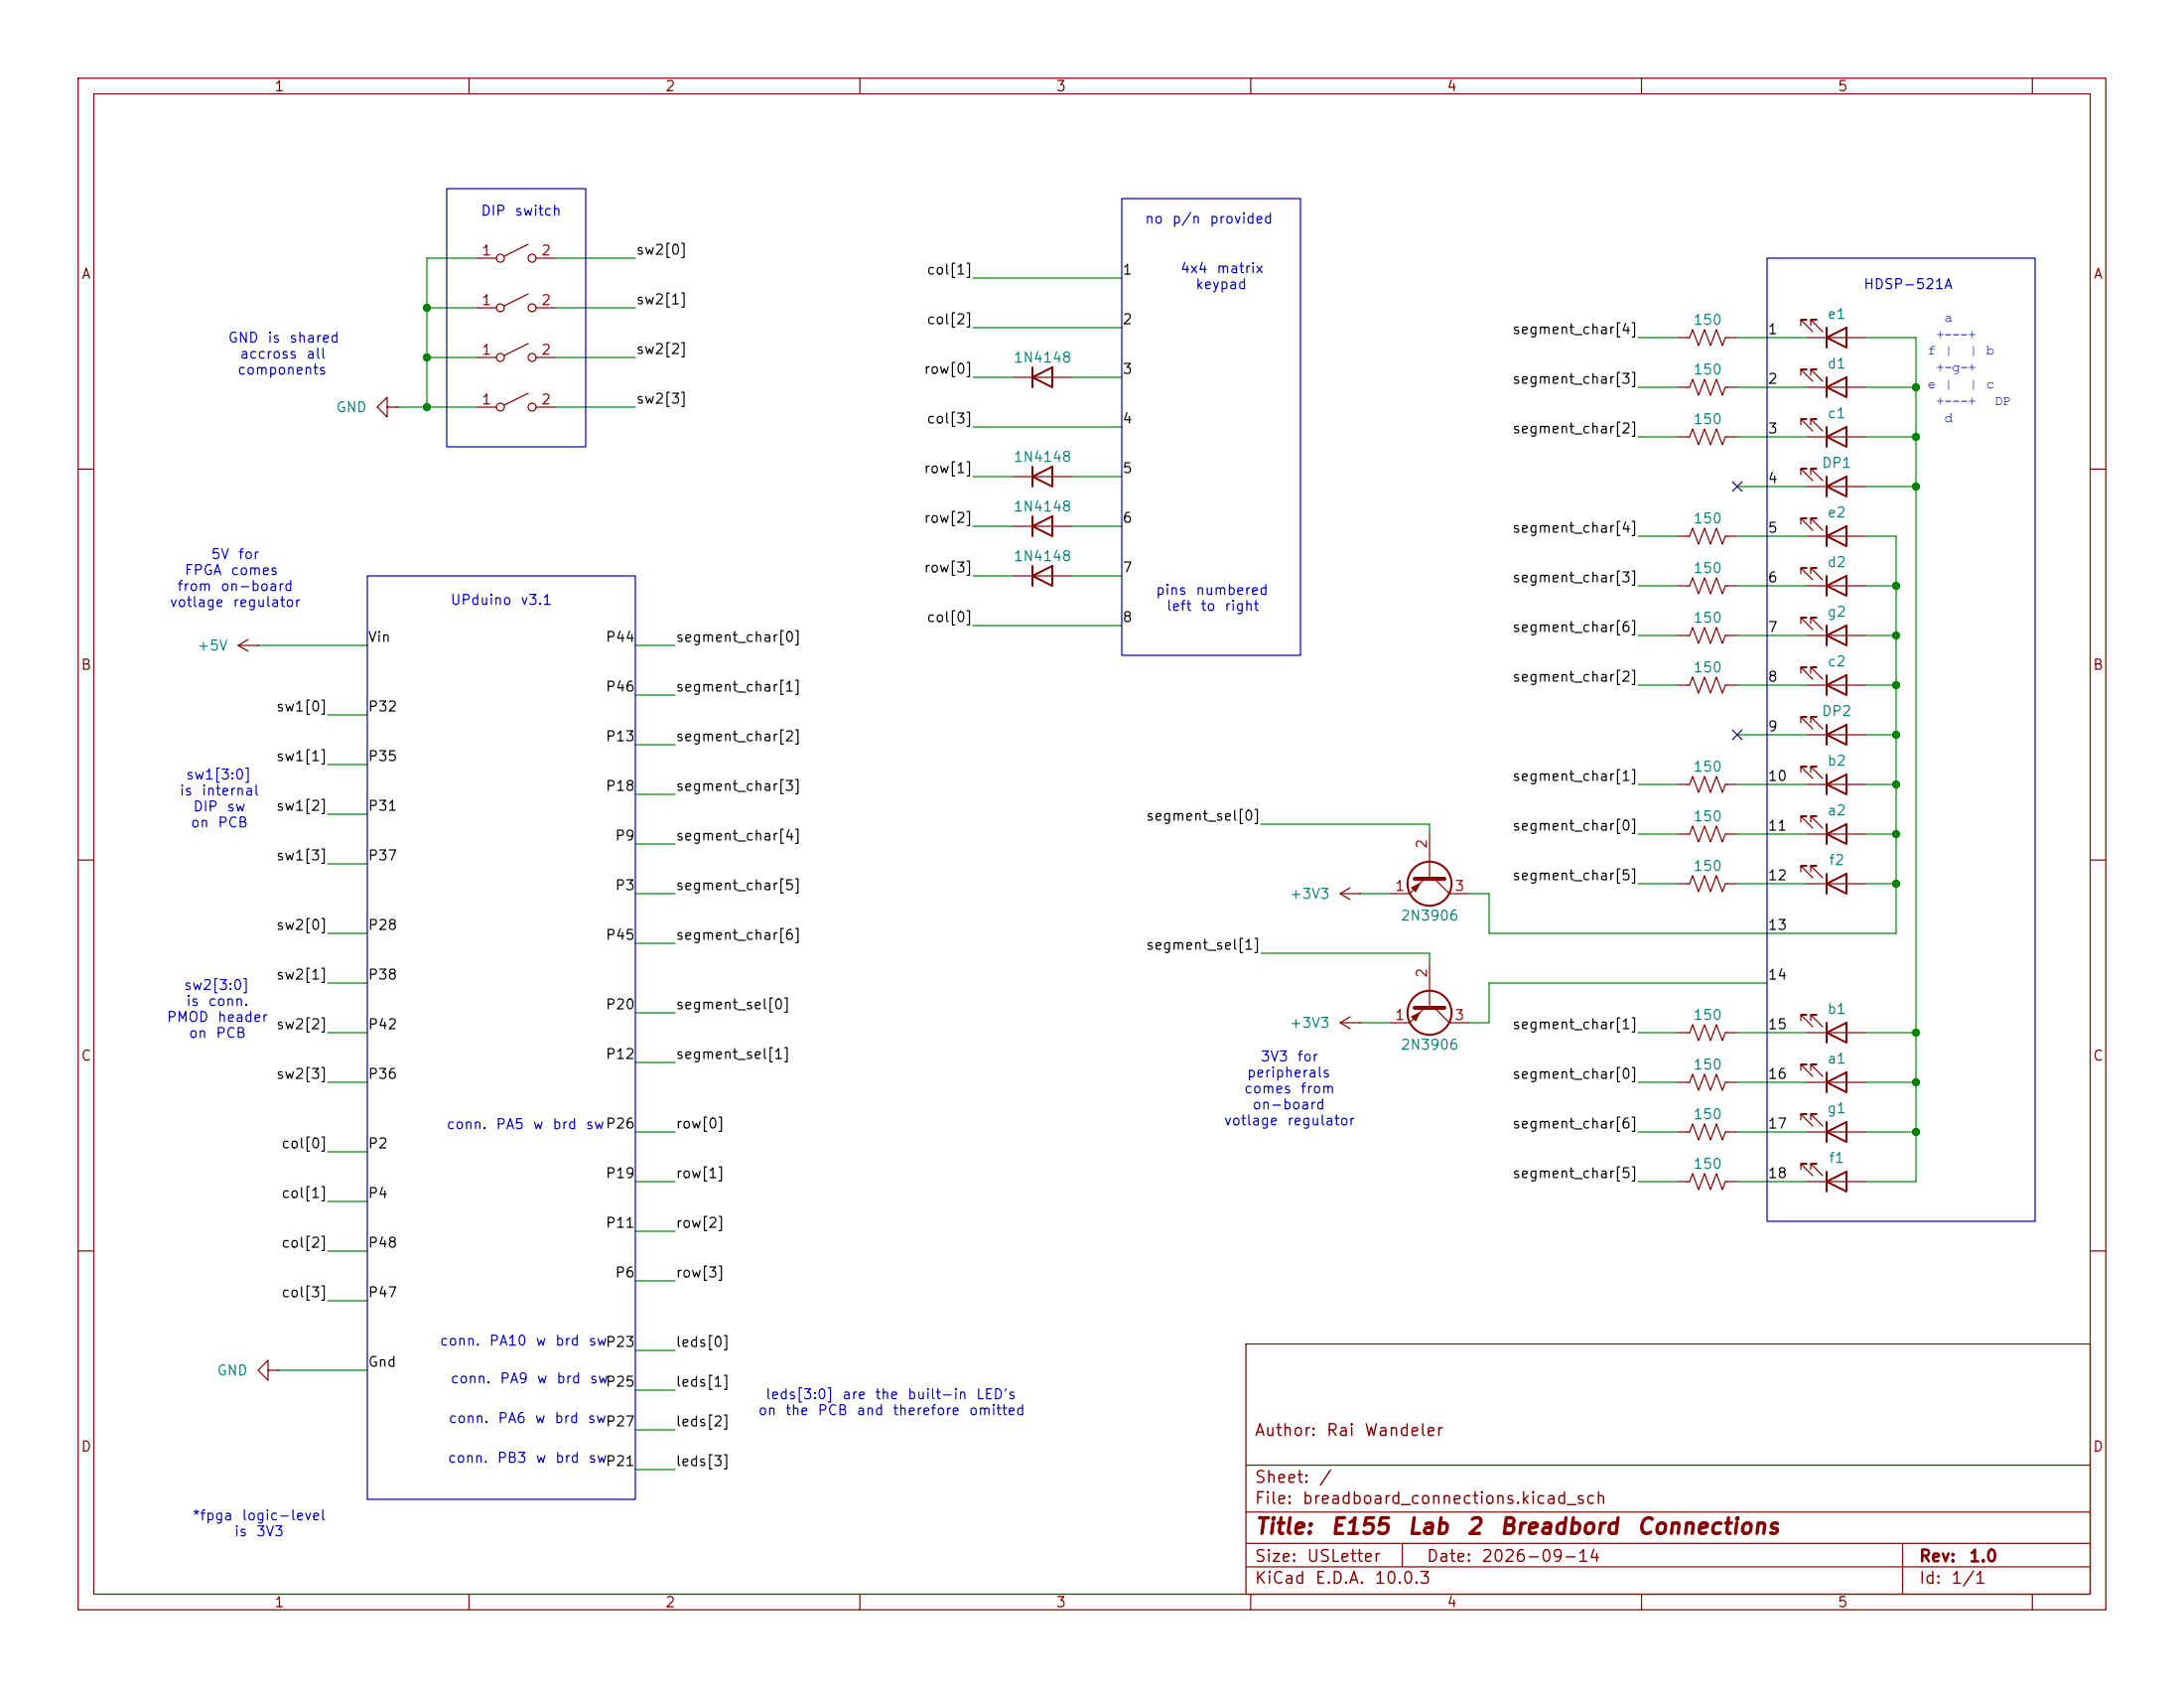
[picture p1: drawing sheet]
<svg xmlns="http://www.w3.org/2000/svg" width="279mm" height="216mm" viewBox="0 0 279 216" stroke-linecap="round" stroke-linejoin="round" font-family="sans-serif">
<g fill="none" stroke="#840000" stroke-width=".15">
<path d="M10 10h259.4v195.9h-259.4zM12 12h255.4v191.9h-255.4zM60 10v2M110 10v2M160 10v2M210 10v2M260 10v2M61 39.4h2.5M61 33h2.5M67.6 37.6l-3.1 1.5M67.6 31.2l-3.1 1.6M68.6 39.4h2.5"/>
<path d="M68.6 33h2.5M49.5 52.1v-1.3l-1.2 1.3 1.2 1.2v-1.2h1.3M50.8 52.1h.1M61 52.1h2.5M61 45.7h2.5M67.6 50.3l-3.1 1.5M67.6 43.9l-3.1 1.6M68.6 52.1h2.5M68.6 45.7h2.5M129.5 48.3h7.7M214.6 55.9h1.6l.3-1 .8 2 .8-2 .7 2 .8-2 .7 2 .4-1h1.5M214.6 43.2h1.6l.3-1 .8 2 .8-2 .7 2 .8-2 .7 2 .4-1h1.5"/>
<path d="M214.6 49.5h1.6l.3-1 .8 2 .8-2 .7 2 .8-2 .7 2 .4-1h1.5M230.4 41.7v-.8h.7h-.7l1.5 1.5M230.4 48v-.8h.7h-.7l1.5 1.6M230.4 54.4v-.8h.7h-.7l1.5 1.5M231.1 55.9h7.7M231.1 43.2h7.7M231.1 49.5h7.7M231.6 41.7v-.8h.8h-.8l1.6 1.5M231.6 48v-.8h.8h-.8l1.6 1.6M231.6 54.4v-.8h.8h-.8l1.6 1.5M10 60h2M129.5 73.7h7.7"/>
<path d="M129.5 67.3h7.7M129.5 61h7.7M214.6 74.9h1.6l.3-1 .8 2 .8-2 .7 2 .8-2 .7 2 .4-1h1.5M214.6 68.6h1.6l.3-1 .8 2 .8-2 .7 2 .8-2 .7 2 .4-1h1.5M230.4 60.7v-.8h.7h-.7l1.5 1.6M230.4 79.8v-.8h.7h-.7l1.5 1.5M230.4 73.4v-.8h.7h-.7l1.5 1.6M230.4 67.1v-.8h.7h-.7l1.5 1.5M231.1 62.2h7.7M231.1 74.9h7.7M231.1 68.6h7.7M231.6 60.7v-.8h.8h-.8l1.6 1.6"/>
<path d="M231.6 79.8v-.8h.8h-.8l1.6 1.5M231.6 73.4v-.8h.8h-.8l1.6 1.6M231.6 67.1v-.8h.8h-.8l1.6 1.5M267.4 60h2M30.5 82.6l1.2 .7M30.5 82.6h2.5M31.7 81.8l-1.2 .8M33 82.6h.1M214.6 87.6h1.6l.3-1 .8 2 .8-2 .7 2 .8-2 .7 2 .4-1h1.5M214.6 81.3h1.6l.3-1 .8 2 .8-2 .7 2 .8-2 .7 2 .4-1h1.5M230.4 86.1v-.8h.7h-.7l1.5 1.6M230.4 92.5v-.8h.7h-.7l1.5 1.5"/>
<path d="M230.4 98.8v-.8h.7h-.7l1.5 1.6M231.1 87.6h7.7M231.1 94h7.7M231.1 81.3h7.7M231.6 86.1v-.8h.8h-.8l1.6 1.6M231.6 92.5v-.8h.8h-.8l1.6 1.5M231.6 98.8v-.8h.8h-.8l1.6 1.6M10 110h2M171.4 114.3l1.3 .8M171.4 114.3h2.6M172.7 113.5l-1.3 .8M174 114.3h.1"/>
<path d="M182.2 112.4l-1.9 1.9h-2.5M182.9 106.7v5.7M183.5 112.4l1.9 1.9h2.6M214.6 100.3h1.6l.3-1 .8 2 .8-2 .7 2 .8-2 .7 2 .4-1h1.5M214.6 113h1.6l.3-1 .8 2 .8-2 .7 2 .8-2 .7 2 .4-1h1.5M214.6 106.7h1.6l.3-1 .8 2 .8-2 .7 2 .8-2 .7 2 .4-1h1.5M230.4 111.5v-.8h.7h-.7l1.5 1.6M230.4 105.2v-.8h.7h-.7l1.5 1.5M231.1 100.3h7.7M231.1 113h7.7M231.1 106.7h7.7M231.6 111.5v-.8h.8h-.8l1.6 1.6"/>
<path d="M231.6 105.2v-.8h.8h-.8l1.6 1.5M267.4 110h2M171.4 130.8l1.3 .8M171.4 130.8h2.6M172.7 130l-1.3 .8M174 130.8h.1M182.2 128.9l-1.9 1.9h-2.5M182.9 123.2v5.7M183.5 128.9l1.9 1.9h2.6M214.6 138.4h1.6l.3-1 .8 2 .8-2 .7 2 .8-2 .7 2 .4-1h1.5M214.6 132.1h1.6l.3-1 .8 2 .8-2 .7 2 .8-2 .7 2 .4-1h1.5M230.4 130.6v-.8h.7h-.7l1.5 1.5"/>
<path d="M230.4 136.9v-.8h.7h-.7l1.5 1.6M231.1 138.4h7.7M231.1 132.1h7.7M231.6 130.6v-.8h.8h-.8l1.6 1.5M231.6 136.9v-.8h.8h-.8l1.6 1.6M214.6 144.8h1.6l.3-1 .8 2 .8-2 .7 2 .8-2 .7 2 .4-1h1.5M214.6 151.1h1.6l.3-1 .8 2 .8-2 .7 2 .8-2 .7 2 .4-1h1.5M230.4 143.3v-.8h.7h-.7l1.5 1.5M230.4 149.6v-.8h.7h-.7l1.5 1.6M231.1 144.8h7.7M231.1 151.1h7.7M231.6 143.3v-.8h.8h-.8l1.6 1.5"/>
<path d="M231.6 149.6v-.8h.8h-.8l1.6 1.6M10 160h2M34.3 175.3v-1.3l-1.3 1.3 1.3 1.2v-1.2h1.3M35.6 175.3h.1M159.4 171.9h108v32h-108zM267.4 160h2M159.4 197.4h108M159.4 193.4h108M159.4 187.4h108M179.4 197.4v3M243.4 197.4v6.5M60 203.9v2"/>
<path d="M110 203.9v2M159.4 200.4h108M160 203.9v2M210 203.9v2M260 203.9v2"/>
<circle cx="64" cy="33" r=".51"/>
<circle cx="64" cy="39.4" r=".51"/>
<circle cx="68.1" cy="33" r=".51"/>
<circle cx="68.1" cy="39.4" r=".51"/>
<circle cx="64" cy="52.1" r=".51"/>
<circle cx="64" cy="45.7" r=".51"/>
<circle cx="68.1" cy="52.1" r=".51"/>
<circle cx="68.1" cy="45.7" r=".51"/>
</g>
<g fill="none" stroke="#840000" stroke-width=".25">
<path d="M132.1 48.3l2.5-1.3v2.5zM132.1 47v2.5M132.1 59.7v2.5M233.7 43.2l2.5-1.3v2.6zM233.7 49.5l2.5-1.2v2.5zM233.7 55.9l2.5-1.3v2.6zM233.7 41.9v2.6M233.7 48.3v2.5M233.7 54.6v2.6M132.1 73.7l2.5-1.3v2.5zM132.1 67.3l2.5-1.3v2.6zM132.1 61l2.5-1.3v2.5z"/>
<path d="M132.1 66v2.6M132.1 72.4v2.5M233.7 62.2l2.5-1.2v2.5zM233.7 74.9l2.5-1.2v2.5zM233.7 68.6l2.5-1.3v2.6zM233.7 61v2.5M233.7 67.3v2.6M233.7 73.7v2.5M233.7 87.6l2.5-1.2v2.5zM233.7 94l2.5-1.3v2.6zM233.7 81.3l2.5-1.3v2.6zM233.7 80v2.6"/>
<path d="M233.7 86.4v2.5M233.7 92.7v2.6M233.7 99.1v2.5M233.7 113l2.5-1.2v2.5zM233.7 106.7l2.5-1.3v2.6zM233.7 100.3l2.5-1.2v2.5zM233.7 105.4v2.6M233.7 111.8v2.5M233.7 132.1l2.5-1.3v2.6zM233.7 138.4l2.5-1.2v2.5zM233.7 130.8v2.6M233.7 137.2v2.5"/>
<path d="M233.7 144.8l2.5-1.3v2.6zM233.7 151.1l2.5-1.2v2.5zM233.7 143.5v2.6M233.7 149.9v2.5"/>
<circle cx="182.9" cy="113" r="2.82"/>
<circle cx="182.9" cy="129.5" r="2.82"/>
</g>
<path d="M181 112.4h3.8M181 128.9h3.8" fill="none" stroke="#840000" stroke-width=".51"/>
<g fill="#840000" stroke="#840000" stroke-width=".15">
<path d="M180.6 113.5l1-.5-.5 1z"/>
<path d="M180.6 130l1-.5-.5 1.1z"/>
</g>
<g fill="none" stroke="#008400" stroke-width=".15">
<path d="M54.6 39.4h6.4M61 33h-6.4v19.1M71.1 39.4h10.2M71.1 33h10.2M124.5 35.6h19M50.8 52.1h10.2M54.6 45.7h6.4M71.1 52.1h10.2M71.1 45.7h10.2M124.5 54.6h19M124.5 48.3h5M124.5 41.9h19"/>
<path d="M137.2 48.3h6.3M209.5 43.2h5.1M209.5 49.5h5.1M209.5 55.9h5.1M222.2 43.2h8.9M222.2 49.5h8.9M222.2 55.9h8.9M238.8 43.2h6.3v107.9h-6.3M238.8 49.5h6.3M238.8 55.9h6.3M124.5 61h5M124.5 73.7h5"/>
<path d="M124.5 67.3h5M137.2 61h6.3M137.2 73.7h6.3M137.2 67.3h6.3M209.5 74.9h5.1M209.5 68.6h5.1M222.2 74.9h8.9M222.2 68.6h8.9M222.2 62.2h8.9M238.8 68.6h3.8v50.8h-52.1v-5.1h-2.5M238.8 74.9h3.8M238.8 62.2h6.3"/>
<path d="M33 82.6h14M41.9 91.4h5.1M41.9 97.8h5.1M81.3 82.6h5.1M81.3 95.3h5.1M81.3 88.9h5.1M124.5 80h19M209.5 87.6h5.1M209.5 81.3h5.1M222.2 87.6h8.9M222.2 81.3h8.9M222.2 94h8.9"/>
<path d="M238.8 87.6h3.8M238.8 81.3h3.8M238.8 94h3.8M41.9 119.4h5.1M41.9 104.1h5.1M41.9 110.5h5.1M81.3 114.3h5.1M81.3 108h5.1M81.3 101.6h5.1M161.3 105.4h21.6v1.3M174 114.3h3.8M209.5 113h5.1"/>
<path d="M209.5 106.7h5.1M209.5 100.3h5.1M222.2 113h8.9M222.2 106.7h8.9M222.2 100.3h8.9M238.8 113h3.8M238.8 106.7h3.8M238.8 100.3h3.8M41.9 125.7h5.1M41.9 132.1h5.1M41.9 138.4h5.1M81.3 135.9h5.1"/>
<path d="M81.3 120.7h5.1M81.3 129.5h5.1M161.3 121.9h21.6v1.3M174 130.8h3.8M209.5 132.1h5.1M209.5 138.4h5.1M222.2 132.1h8.9M222.2 138.4h8.9M226.1 125.7h-35.6v5.1h-2.5M238.8 132.1h6.3M238.8 138.4h6.3M41.9 153.7h5.1"/>
<path d="M41.9 147.3h5.1M81.3 151.1h5.1M81.3 144.8h5.1M81.3 157.5h5.1M209.5 151.1h5.1M209.5 144.8h5.1M222.2 151.1h8.9M222.2 144.8h8.9M238.8 144.8h6.3M35.6 175.3h11.4M41.9 166.4h5.1M41.9 160h5.1"/>
<path d="M81.3 172.7h5.1M81.3 177.8h5.1M81.3 163.8h5.1M81.3 188h5.1M81.3 182.9h5.1"/>
</g>
<path d="M221.6 61.6l1.3 1.2M222.9 61.6l-1.3 1.2M221.6 93.4l1.3 1.2M222.9 93.4l-1.3 1.2" fill="none" stroke="#000084" stroke-width=".15"/>
<path d="M57.1 24.1h17.8v33.1h-17.8zM143.5 25.4h22.9v58.4h-22.9zM226.1 33h34.2v123.2h-34.2zM47 73.7h34.3v118.1h-34.3z" fill="none" stroke="#0000c2" stroke-width=".15"/>
<g fill="#008400" stroke="#008400" stroke-width=".13">
<circle cx="242.6" cy="87.6" r=".46"/>
<circle cx="242.6" cy="81.3" r=".46"/>
<circle cx="242.6" cy="74.9" r=".46"/>
<circle cx="242.6" cy="94" r=".46"/>
<circle cx="242.6" cy="106.7" r=".46"/>
<circle cx="242.6" cy="113" r=".46"/>
<circle cx="242.6" cy="100.3" r=".46"/>
<circle cx="245.1" cy="62.2" r=".46"/>
<circle cx="245.1" cy="55.9" r=".46"/>
<circle cx="245.1" cy="49.5" r=".46"/>
<circle cx="245.1" cy="144.8" r=".46"/>
<circle cx="245.1" cy="138.4" r=".46"/>
<circle cx="245.1" cy="132.1" r=".46"/>
<circle cx="54.6" cy="39.4" r=".46"/>
<circle cx="54.6" cy="52.1" r=".46"/>
<circle cx="54.6" cy="45.7" r=".46"/>
</g>
<g font-size="2" fill="#840000">
<text x="160.4" y="196.7">Title:</text>
<text x="170.1" y="196.7">E155</text>
<text x="179.9" y="196.7">Lab</text>
<text x="187.5" y="196.7">2</text>
<text x="191.7" y="196.7">Breadbord</text>
<text x="209.3" y="196.7">Connections</text>
</g>
<g font-size="1.8" fill="#0000c2">
<text x="248.8" y="41.1">a</text>
<text x="246.6" y="45.4">f |</text>
<text x="247.7" y="43.3">+---+</text>
<text x="247.7" y="47.5">+-g-+</text>
<text x="252" y="45.4">| b</text>
<text x="246.6" y="49.7">e |</text>
<text x="247.7" y="51.8">+---+</text>
<text x="248.8" y="53.9">d</text>
<text x="252" y="49.7">| c</text>
<text x="255.2" y="51.8">DP</text>
</g>
<g font-size="1.5" fill="#840000">
<text x="160.4" y="184">Author:</text>
<text x="169.6" y="184">Rai</text>
<text x="174.4" y="184">Wandeler</text>
<text x="160.4" y="190">Sheet:</text>
<text x="168.6" y="190">/</text>
<text x="160.4" y="192.7">File:</text>
<text x="166.5" y="192.7">breadboard_connections.kicad_sch</text>
<text x="160.4" y="202.9">KiCad</text>
<text x="160.4" y="200.1">Size:</text>
<text x="167.1" y="200.1">USLetter</text>
<text x="168.1" y="202.9">E.D.A.</text>
<text x="175.7" y="202.9">10.0.3</text>
<text x="182.4" y="200.1">Date:</text>
<text x="189.4" y="200.1">2026-09-14</text>
<text x="245.4" y="200.1">Rev:</text>
<text x="245.4" y="202.9">Id:</text>
<text x="249.5" y="202.9">1/1</text>
<text x="251.8" y="200.1">1.0</text>
</g>
<g font-size="1.3" fill="#840000">
<text x="35" y="12">1</text>
<text x="85" y="12">2</text>
<text x="135" y="12">3</text>
<text x="185" y="12">4</text>
<text x="235" y="12">5</text>
<text x="10.3" y="36">A</text>
<text x="61.5" y="33">1</text>
<text x="69.1" y="33">2</text>
<text x="267.7" y="36">A</text>
<text x="61.5" y="39.3">1</text>
<text x="69.1" y="39.3">2</text>
<text x="61.5" y="45.7">1</text>
<text x="69.1" y="45.7">2</text>
<text x="61.5" y="52">1</text>
<text x="69.1" y="52">2</text>
<text x="10.3" y="86">B</text>
<text x="267.7" y="86">B</text>
<text x="182.9" y="108.7" transform="rotate(-90 182.9 108.7)">2</text>
<text x="178.4" y="114.3">1</text>
<text x="186" y="114.3">3</text>
<text x="182.9" y="125.2" transform="rotate(-90 182.9 125.2)">2</text>
<text x="178.4" y="130.8">1</text>
<text x="186" y="130.8">3</text>
<text x="10.3" y="136">C</text>
<text x="267.7" y="136">C</text>
<text x="10.3" y="186">D</text>
<text x="267.7" y="186">D</text>
<text x="35" y="205.9">1</text>
<text x="85" y="205.9">2</text>
<text x="135" y="205.9">3</text>
<text x="185" y="205.9">4</text>
<text x="235" y="205.9">5</text>
</g>
<g font-size="1.3" fill="#0000c2">
<text x="61.4" y="27.9">DIP</text>
<text x="65.7" y="27.9">switch</text>
<text x="146.4" y="28.9">no</text>
<text x="149.8" y="28.9">p/n</text>
<text x="154.6" y="28.9">provided</text>
<text x="150.9" y="35.3">4x4</text>
<text x="155.5" y="35.3">matrix</text>
<text x="152.8" y="37.3">keypad</text>
<text x="238.3" y="37.3">HDSP-521A</text>
<text x="29.1" y="44.1">GND</text>
<text x="30.6" y="46.2">accross</text>
<text x="34.1" y="44.1">is</text>
<text x="36.9" y="44.1">shared</text>
<text x="39.1" y="46.2">all</text>
<text x="30.3" y="48.2">components</text>
<text x="26.9" y="71.8">5V</text>
<text x="30.4" y="71.8">for</text>
<text x="21.6" y="78">votlage</text>
<text x="22.6" y="75.9">from</text>
<text x="23.5" y="73.9">FPGA</text>
<text x="28.1" y="75.9">on-board</text>
<text x="29.4" y="73.9">comes</text>
<text x="29.7" y="78">regulator</text>
<text x="57.5" y="77.7">UPduino</text>
<text x="66.5" y="77.7">v3.1</text>
<text x="147.8" y="76.4">pins</text>
<text x="152.9" y="76.4">numbered</text>
<text x="149.1" y="78.5">left</text>
<text x="153.5" y="78.5">to</text>
<text x="156.5" y="78.5">right</text>
<text x="23.7" y="100">sw1[3:0]</text>
<text x="22.9" y="102.1">is</text>
<text x="24.3" y="106.2">on</text>
<text x="24.6" y="104.1">DIP</text>
<text x="25.7" y="102.1">internal</text>
<text x="27.8" y="106.2">PCB</text>
<text x="28.9" y="104.1">sw</text>
<text x="21.2" y="131">PMOD</text>
<text x="23.4" y="126.9">sw2[3:0]</text>
<text x="23.7" y="129">is</text>
<text x="26.5" y="129">conn.</text>
<text x="27.7" y="131">header</text>
<text x="24" y="133.1">on</text>
<text x="27.5" y="133.1">PCB</text>
<text x="161.2" y="136.1">3V3</text>
<text x="165.9" y="136.1">for</text>
<text x="159.1" y="140.2">comes</text>
<text x="159.4" y="138.1">peripherals</text>
<text x="160.1" y="142.2">on-board</text>
<text x="166.3" y="140.2">from</text>
<text x="57" y="144.7">conn.</text>
<text x="63.3" y="144.7">PA5</text>
<text x="68.1" y="144.7">w</text>
<text x="70.6" y="144.7">brd</text>
<text x="74.8" y="144.7">swP26</text>
<text x="156.5" y="144.3">votlage</text>
<text x="164.6" y="144.3">regulator</text>
<text x="56.2" y="172.4">conn.</text>
<text x="62.5" y="172.4">PA10</text>
<text x="68.4" y="172.4">w</text>
<text x="70.9" y="172.4">brd</text>
<text x="75.2" y="172.4">swP23</text>
<text x="57.5" y="177.3">conn.</text>
<text x="63.8" y="177.3">PA9</text>
<text x="68.6" y="177.3">w</text>
<text x="71.1" y="177.3">brd</text>
<text x="75.3" y="177.3">sw</text>
<text x="97.8" y="179.3">leds[3:0]</text>
<text x="107.7" y="179.3">are</text>
<text x="111.8" y="179.3">the</text>
<text x="116" y="179.3">built-in</text>
<text x="124.8" y="179.3">LED's</text>
<text x="57.3" y="182.3">conn.</text>
<text x="63.6" y="182.3">PA6</text>
<text x="68.3" y="182.3">w</text>
<text x="70.8" y="182.3">brd</text>
<text x="75.1" y="182.3">sw</text>
<text x="96.9" y="181.3">on</text>
<text x="100.4" y="181.3">the</text>
<text x="104.5" y="181.3">PCB</text>
<text x="109.5" y="181.3">and</text>
<text x="114.1" y="181.3">therefore</text>
<text x="123.9" y="181.3">omitted</text>
<text x="57.2" y="187.4">conn.</text>
<text x="63.5" y="187.4">PB3</text>
<text x="68.4" y="187.4">w</text>
<text x="70.9" y="187.4">brd</text>
<text x="75.2" y="187.4">sw</text>
<text x="24.5" y="194.8">*fpga</text>
<text x="29.9" y="196.8">is</text>
<text x="30.8" y="194.8">logic-level</text>
<text x="32.7" y="196.8">3V3</text>
</g>
<g font-size="1.3">
<text x="81.3" y="32.9">sw2[0]</text>
<text x="118.5" y="35.4">col[1]</text>
<text x="143.5" y="35.4">1</text>
<text x="81.3" y="39.2">sw2[1]</text>
<text x="118.5" y="41.8">col[2]</text>
<text x="143.5" y="41.8">2</text>
<text x="81.3" y="45.6">sw2[2]</text>
<text x="193.4" y="43.1">segment_char[4]</text>
<text x="226.1" y="43.1">1</text>
<text x="81.3" y="51.9">sw2[3]</text>
<text x="118.1" y="48.1">row[0]</text>
<text x="143.5" y="48.1">3</text>
<text x="193.4" y="49.4">segment_char[3]</text>
<text x="226.1" y="49.4">2</text>
<text x="118.5" y="54.5">col[3]</text>
<text x="143.5" y="54.5">4</text>
<text x="193.4" y="55.8">segment_char[2]</text>
<text x="226.1" y="55.8">3</text>
<text x="118.1" y="60.8">row[1]</text>
<text x="143.5" y="60.8">5</text>
<text x="226.1" y="62.1">4</text>
<text x="118.1" y="67.2">row[2]</text>
<text x="143.5" y="67.2">6</text>
<text x="193.4" y="68.5">segment_char[4]</text>
<text x="226.1" y="68.5">5</text>
<text x="118.1" y="73.5">row[3]</text>
<text x="143.5" y="73.5">7</text>
<text x="193.4" y="74.8">segment_char[3]</text>
<text x="226.1" y="74.8">6</text>
<text x="47" y="82.4">Vin</text>
<text x="77.4" y="82.4">P44</text>
<text x="86.4" y="82.4">segment_char[0]</text>
<text x="118.5" y="79.9">col[0]</text>
<text x="143.5" y="79.9">8</text>
<text x="193.4" y="81.2">segment_char[6]</text>
<text x="226.1" y="81.2">7</text>
<text x="77.4" y="88.8">P46</text>
<text x="86.4" y="88.8">segment_char[1]</text>
<text x="193.4" y="87.5">segment_char[2]</text>
<text x="226.1" y="87.5">8</text>
<text x="35.2" y="91.3">sw1[0]</text>
<text x="47" y="91.3">P32</text>
<text x="77.4" y="95.1">P13</text>
<text x="86.4" y="95.1">segment_char[2]</text>
<text x="226.1" y="93.9">9</text>
<text x="35.2" y="97.7">sw1[1]</text>
<text x="47" y="97.7">P35</text>
<text x="77.4" y="101.5">P18</text>
<text x="86.4" y="101.5">segment_char[3]</text>
<text x="193.4" y="100.2">segment_char[1]</text>
<text x="226.1" y="100.2">10</text>
<text x="35.2" y="104">sw1[2]</text>
<text x="47" y="104">P31</text>
<text x="78.6" y="107.8">P9</text>
<text x="86.4" y="107.8">segment_char[4]</text>
<text x="146.5" y="105.3">segment_sel[0]</text>
<text x="193.4" y="106.6">segment_char[0]</text>
<text x="226.1" y="106.6">11</text>
<text x="35.2" y="110.4">sw1[3]</text>
<text x="47" y="110.4">P37</text>
<text x="193.4" y="112.9">segment_char[5]</text>
<text x="226.1" y="112.9">12</text>
<text x="35.2" y="119.3">sw2[0]</text>
<text x="47" y="119.3">P28</text>
<text x="78.6" y="114.2">P3</text>
<text x="86.4" y="114.2">segment_char[5]</text>
<text x="226.1" y="119.3">13</text>
<text x="35.2" y="125.6">sw2[1]</text>
<text x="47" y="125.6">P38</text>
<text x="77.4" y="120.5">P45</text>
<text x="86.4" y="120.5">segment_char[6]</text>
<text x="146.5" y="121.8">segment_sel[1]</text>
<text x="226.1" y="125.6">14</text>
<text x="35.2" y="132">sw2[2]</text>
<text x="47" y="132">P42</text>
<text x="77.4" y="129.4">P20</text>
<text x="86.4" y="129.4">segment_sel[0]</text>
<text x="193.4" y="132">segment_char[1]</text>
<text x="226.1" y="132">15</text>
<text x="77.4" y="135.8">P12</text>
<text x="86.4" y="135.8">segment_sel[1]</text>
<text x="35.2" y="138.3">sw2[3]</text>
<text x="47" y="138.3">P36</text>
<text x="193.4" y="138.3">segment_char[0]</text>
<text x="226.1" y="138.3">16</text>
<text x="35.9" y="147.2">col[0]</text>
<text x="47" y="147.2">P2</text>
<text x="86.4" y="144.7">row[0]</text>
<text x="193.4" y="144.7">segment_char[6]</text>
<text x="226.1" y="144.7">17</text>
<text x="35.9" y="153.5">col[1]</text>
<text x="47" y="153.5">P4</text>
<text x="77.4" y="151">P19</text>
<text x="86.4" y="151">row[1]</text>
<text x="193.4" y="151">segment_char[5]</text>
<text x="226.1" y="151">18</text>
<text x="35.9" y="159.9">col[2]</text>
<text x="47" y="159.9">P48</text>
<text x="77.4" y="157.4">P11</text>
<text x="86.4" y="157.4">row[2]</text>
<text x="35.9" y="166.2">col[3]</text>
<text x="47" y="166.2">P47</text>
<text x="78.6" y="163.7">P6</text>
<text x="86.4" y="163.7">row[3]</text>
<text x="86.4" y="172.6">leds[0]</text>
<text x="47" y="175.1">Gnd</text>
<text x="77.4" y="177.7">P25</text>
<text x="86.4" y="177.7">leds[1]</text>
<text x="77.4" y="182.8">P27</text>
<text x="86.4" y="182.8">leds[2]</text>
<text x="77.4" y="187.8">P21</text>
<text x="86.4" y="187.8">leds[3]</text>
</g>
<g font-size="1.3" fill="#008484">
<text x="216.5" y="41.9">150</text>
<text x="233.7" y="41.1">e1</text>
<text x="129.6" y="46.7">1N4148</text>
<text x="233.7" y="47.5">d1</text>
<text x="42.9" y="53">GND</text>
<text x="216.5" y="48.2">150</text>
<text x="233.7" y="53.8">c1</text>
<text x="129.6" y="59.4">1N4148</text>
<text x="216.5" y="54.6">150</text>
<text x="129.6" y="65.7">1N4148</text>
<text x="233" y="60.2">DP1</text>
<text x="216.5" y="67.3">150</text>
<text x="233.7" y="66.5">e2</text>
<text x="129.6" y="72.1">1N4148</text>
<text x="216.5" y="73.6">150</text>
<text x="233.7" y="72.9">d2</text>
<text x="25.1" y="83.5">+5V</text>
<text x="216.5" y="80">150</text>
<text x="233.7" y="79.2">g2</text>
<text x="216.5" y="86.3">150</text>
<text x="233.7" y="85.6">c2</text>
<text x="233" y="91.9">DP2</text>
<text x="216.5" y="99">150</text>
<text x="233.7" y="98.3">b2</text>
<text x="216.5" y="105.4">150</text>
<text x="233.7" y="104.6">a2</text>
<text x="216.5" y="111.7">150</text>
<text x="233.9" y="111">f2</text>
<text x="164.9" y="115.3">+3V3</text>
<text x="179.1" y="118.1">2N3906</text>
<text x="164.9" y="131.8">+3V3</text>
<text x="216.5" y="130.8">150</text>
<text x="233.7" y="130">b1</text>
<text x="179.1" y="134.6">2N3906</text>
<text x="216.5" y="137.1">150</text>
<text x="233.7" y="136.4">a1</text>
<text x="216.5" y="143.5">150</text>
<text x="233.7" y="142.7">g1</text>
<text x="216.5" y="149.8">150</text>
<text x="233.9" y="149.1">f1</text>
<text x="27.7" y="176.2">GND</text>
</g>
</svg>
